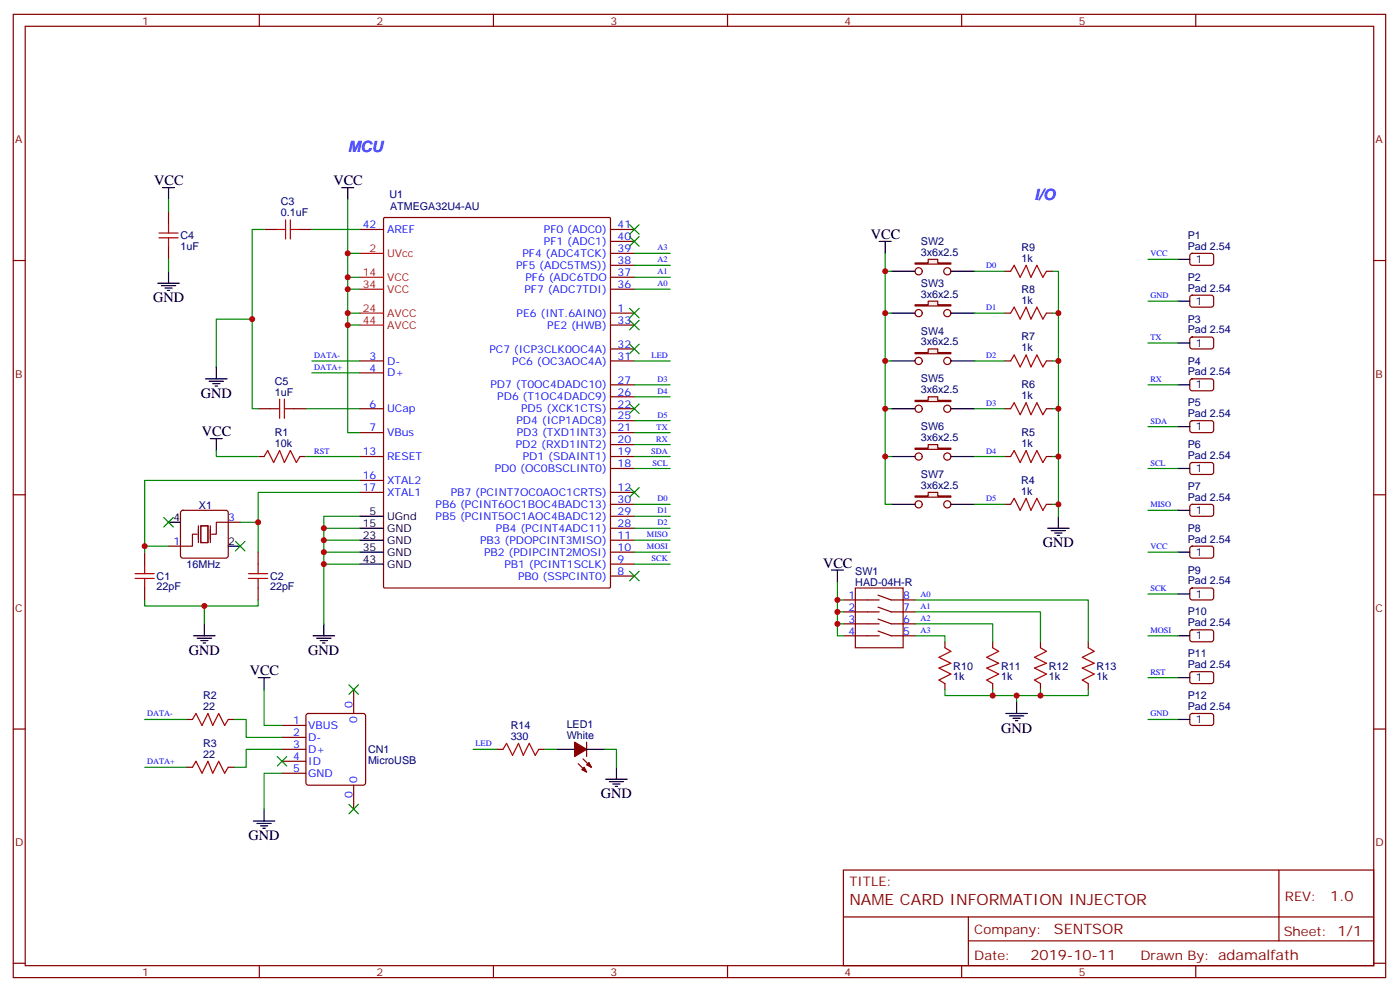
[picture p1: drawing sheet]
<svg xmlns="http://www.w3.org/2000/svg" width="413mm" height="293mm" viewBox="0 0 413 293" stroke-linecap="round" stroke-linejoin="round" font-family="sans-serif">
<g fill="none" stroke="#870000" stroke-width=".35">
<path d="M3.9 4.2h405.4v284.4h-405.4zM7.4 7.8h398.3v277.2h-398.3zM76.6 4.2v3.6M145.7 4.2v3.6M214.9 4.2v3.6M284 4.2v3.6M353.2 4.2v3.6M3.9 76.9h3.5M106.2 67.7h7.1M113.3 64.4l.3-.2h66.4l.3 .2v108.8l-.2 .3-66.5 .1-.3-.2zM180.3 67.7h7.1M180.3 78.3h7.1"/>
<path d="M180.3 74.8h7.1M180.3 71.3h7.1M405.7 76.9h3.6M180.3 85.4h7.1M180.3 81.8h7.1M180.3 92.4h7.1M180.3 96h7.1M106.2 110.1h7.1M106.2 106.5h7.1M180.3 106.5h7.1M180.3 113.6h7.1M180.3 117.1h7.1"/>
<path d="M180.3 103h7.1M106.2 127.7h7.1M106.2 120.7h7.1M106.2 134.8h7.1M180.3 127.7h7.1M180.3 120.7h7.1M180.3 134.8h7.1M180.3 124.2h7.1M180.3 131.2h7.1M180.3 138.3h7.1M3.9 146h3.5M106.2 141.8h7.1"/>
<path d="M106.2 145.3h7.1M180.3 145.3h7.1M180.3 148.9h7.1M180.3 152.4h7.1M180.3 155.9h7.1M180.3 159.5h7.1M405.7 146h3.6M180.3 163h7.1M180.3 166.5h7.1M180.3 170h7.1M249.1 177.1h10.6M252.6 173.6h14.1v17.6h-14.1z"/>
<path d="M259.3 175.7l3.9 1.4h7.1M259.3 179.2l3.9 1.4h7.1M249.1 180.6h10.6M249.1 184.1h10.6M249.1 187.7h10.6M259.3 182.7l3.9 1.4h7.1M259.3 186.3l3.9 1.4h7.1M3.9 215.2h3.5M83.3 214.1h7M83.3 217.7h7M90.6 210.8l.5-.2h16.2l.5 .2 .2 .5v19.8l-.2 .5-.5 .2h-16.2l-.5-.3-.3-.4v-19.8zM104.5 203.6v7"/>
<path d="M405.7 215.2h3.6M83.3 221.2h7M83.3 224.7h7M83.3 228.2h7M104.5 231.8v7M249.1 256.8h156.6v28.2h-156.6zM377.7 256.8v20.9M249.1 270.7h156.5M286 277.7h119.6M286 270.7v14.1M3.9 284.3h3.5M76.6 285v3.6"/>
<path d="M145.7 285v3.6M214.9 285v3.6M284 285v3.6M353.2 285v3.6M405.7 284.3h3.6"/>
</g>
<path d="M106.2 74.8h7.1M106.2 96h7.1M106.2 92.4h7.1M106.2 85.4h7.1M106.2 81.8h7.1" fill="none" stroke="#f00" stroke-width=".35"/>
<path d="M106.2 152.4h7.1M106.2 155.9h7.1M106.2 159.5h7.1M106.2 166.5h7.1M106.2 163h7.1" fill="none" stroke="#000" stroke-width=".35"/>
<path d="M270.3 77.6h3.8v-1h2.9v1h3.8v.4h-10.5z" fill="#f0f0f0" stroke="#870000" stroke-width=".35"/>
<g fill="none" stroke="#870000" stroke-width=".35">
<circle cx="271.3" cy="80.1" r="1.06"/>
<circle cx="279.8" cy="80.1" r="1.06"/>
</g>
<path d="M263.2 80.1h7.1M280.8 80.1h7.1" fill="none" stroke="#000" stroke-width=".35"/>
<path d="M270.3 90h3.8v-1.1h2.9v1.1h3.8v.3h-10.5z" fill="#f0f0f0" stroke="#870000" stroke-width=".35"/>
<g fill="none" stroke="#870000" stroke-width=".35">
<circle cx="271.3" cy="92.4" r="1.06"/>
<circle cx="279.8" cy="92.4" r="1.06"/>
</g>
<path d="M263.2 92.4h7.1M280.8 92.4h7.1" fill="none" stroke="#000" stroke-width=".35"/>
<path d="M270.3 104.1h3.8v-1.1h2.9v1.1h3.8v.3h-10.5z" fill="#f0f0f0" stroke="#870000" stroke-width=".35"/>
<g fill="none" stroke="#870000" stroke-width=".35">
<circle cx="271.3" cy="106.5" r="1.06"/>
<circle cx="279.8" cy="106.5" r="1.06"/>
</g>
<path d="M263.2 106.5h7.1M280.8 106.5h7.1" fill="none" stroke="#000" stroke-width=".35"/>
<path d="M270.3 118.2h3.8v-1.1h2.9v1.1h3.8v.3h-10.5z" fill="#f0f0f0" stroke="#870000" stroke-width=".35"/>
<g fill="none" stroke="#870000" stroke-width=".35">
<circle cx="271.3" cy="120.7" r="1.06"/>
<circle cx="279.8" cy="120.7" r="1.06"/>
</g>
<path d="M263.2 120.7h7.1M280.8 120.7h7.1" fill="none" stroke="#000" stroke-width=".35"/>
<path d="M270.3 132.3h3.8v-1.1h2.9v1.1h3.8v.3h-10.5z" fill="#f0f0f0" stroke="#870000" stroke-width=".35"/>
<g fill="none" stroke="#870000" stroke-width=".35">
<circle cx="271.3" cy="134.8" r="1.06"/>
<circle cx="279.8" cy="134.8" r="1.06"/>
</g>
<path d="M263.2 134.8h7.1M280.8 134.8h7.1" fill="none" stroke="#000" stroke-width=".35"/>
<path d="M270.3 146.4h3.8v-1.1h2.9v1.1h3.8v.4h-10.5z" fill="#f0f0f0" stroke="#870000" stroke-width=".35"/>
<g fill="none" stroke="#870000" stroke-width=".35">
<path d="M49.8 62.4v3.6M49.8 73v3.6M78 67.7h3.5M88.6 67.7h3.5M351.6 75l.5-.2h5.9l.5 .7-.1 2.4-.6 .4h-6l-.4-.7v-2.1zM296.7 92.4h1.8M296.7 80.1h1.8M309.1 92.4h1.7M309.1 80.1h1.7M351.6 87.3l.5-.2 5.9 .1 .5 .6-.1 2.4-.6 .5-6-.1-.4-.6v-2.2zM351.6 99.7l.5-.2h5.9l.5 .7-.1 2.4-.6 .4-6-.1-.4-.6v-2.1zM296.7 106.5h1.8"/>
<path d="M309.1 106.5h1.7M351.6 112l.5-.2 5.9 .1 .5 .6-.1 2.4-.6 .5-6-.1-.4-.6v-2.2zM76.2 120.7h3.6M76.2 134.8h1.8M86.8 120.7h3.5M88.6 134.8h1.7M296.7 120.7h1.8M296.7 134.8h1.8M309.1 120.7h1.7M309.1 134.8h1.7M351.6 124.4l.5-.2h5.9l.5 .7-.1 2.4-.6 .4-6-.1-.4-.6v-2.1zM351.6 136.7l.5-.2 5.9 .1 .5 .6-.1 2.4-.6 .5-6-.1-.4-.7v-2.1z"/>
<path d="M53.5 150.8l.5-.2h12.7l.5 .2 .2 .5v12.7l-.2 .5-.5 .2h-12.7l-.5-.2-.2-.5v-12.7zM67.4 154.2h3.5M296.7 148.9h1.8M309.1 148.9h1.7M351.6 149.1l.5-.2h5.9l.5 .7-.1 2.4-.6 .4-6-.1-.4-.6v-2.1zM42.7 163v3.5M42.7 173.6v3.5M49.8 161.2h3.5M76.2 163v3.5M76.2 173.6v3.5M351.6 161.4l.5-.2 5.9 .1 .5 .6-.1 2.4-.6 .4h-6l-.4-.7v-2.1zM351.6 173.8l.5-.2h5.9l.5 .7-.1 2.4-.6 .4-6-.1-.4-.6v-2.1z"/>
<path d="M279.1 189.4v1.8M293.2 189.4v1.8M307.3 189.4v1.8M321.4 189.4v1.8M351.6 186.1l.5-.2 5.9 .1 .5 .6-.1 2.4-.6 .4h-6l-.4-.7v-2.1zM351.6 198.5l.5-.2h5.9l.5 .7-.1 2.4-.6 .4-6-.1-.4-.6v-2.1zM55.1 212.4h1.7M67.4 212.4h1.8M173.2 219.1v4.2M279.1 201.8v1.8M293.2 201.8v1.8M307.3 201.8v1.8"/>
<path d="M321.4 201.8v1.8M351.6 210.8l.5-.2 5.9 .1 .5 .6-.1 2.4-.6 .4h-6l-.4-.7v-2.1zM55.1 226.5h1.7M67.4 226.5h1.8M146.8 221.2h1.8M159.1 221.2h1.8M170.8 225.4l2.4 2.5M172.2 224l2.5 2.5"/>
<circle cx="271.3" cy="148.9" r="1.06"/>
<circle cx="279.8" cy="148.9" r="1.06"/>
</g>
<g fill="none" stroke="#000" stroke-width=".35">
<path d="M48 55.4h3.5M49.8 55.4v3.5M100.9 55.4h3.6M102.7 55.4v3.5M259.7 71.3h3.5M261.4 71.3v3.5M347.9 76.6h3.5M46.6 83.6h6.4M47.7 84.3h4.2M48.7 85h2.1M49.4 85.7h.7M49.8 80.1v3.5"/>
<path d="M347.9 88.9h3.5M60.7 111.8h6.4M61.8 112.5h4.2M62.8 113.2h2.1M63.5 113.9h.7M63.9 108.3v3.5M347.9 101.2h3.5M347.9 113.6h3.5M62.1 129.5h3.6M63.9 129.5v3.5M347.9 125.9h3.5M347.9 138.3h3.5"/>
<path d="M49.8 154.2h3.5M263.2 148.9h7.1M280.8 148.9h7.1M309.4 155.9h6.4M310.5 156.6h4.2M311.5 157.3h2.2M312.2 158h.7M312.6 152.4v3.5M347.9 150.6h3.5M67.4 161.2h3.5M245.6 168.3h3.5M247.3 168.3v3.5"/>
<path d="M347.9 163h3.5M347.9 175.3h3.5M57.2 187.7h6.3M58.2 188.4h4.3M59.3 189.1h2.1M60 189.8h.7M60.4 184.1v3.6M92.5 187.7h6.3M93.5 188.4h4.3M94.6 189.1h2.1M95.3 189.8h.7M95.6 184.1v3.6"/>
<path d="M347.9 187.7h3.5M76.2 200h3.6M78 200v3.6M297.1 210.6h6.3M298.1 211.3h4.3M299.2 212h2.1M299.9 212.7h.7M300.2 207.1v3.5M347.9 200h3.5M347.9 212.4h3.5M78 238.8v3.6M164.4 221.2h5.3"/>
<path d="M173.2 221.2h5.3M178.9 230h6.3M180 230.7h4.2M181 231.4h2.1M181.7 232.1h.7M182.1 226.5v3.5M74.8 242.4h6.4M75.9 243.1h4.2M76.9 243.8h2.2M77.6 244.5h.8"/>
</g>
<path d="M58.2 157.7h-1.4v3.5h-3.5M58.6 155.2v5M59.3 155.2h2.1v5h-2.1zM62.1 155.2v5M67.4 154.2h-3.5v3.5h-1.4" fill="none" stroke="#870012" stroke-width=".35"/>
<g fill="none" stroke="#a10000" stroke-width=".35">
<path d="M47 70.2h5.6M47 68.8h5.6M49.8 66v2.8M49.8 70.2v2.8M81.5 67.7h2.8M84.3 64.9v5.7M85.8 64.9v5.7M85.8 67.7h2.8M298.5 92.4l1-1.7 1.8 3.5 1.8-3.5 1.4 3.5 1.7-3.5 1.8 3.5 1.1-1.8M298.5 80.1l1-1.8 1.8 3.5 1.8-3.5 1.4 3.5 1.7-3.5 1.8 3.5 1.1-1.7M82.6 117.8v5.7M84 117.8v5.7"/>
<path d="M298.5 106.5l1-1.7 1.8 3.5 1.8-3.5 1.4 3.5 1.7-3.5 1.8 3.5 1.1-1.8M78 134.8l1.1-1.8 1.7 3.5 1.8-3.5 1.4 3.5 1.8-3.5 1.7 3.5 1.1-1.7M79.8 120.7h2.8M84 120.7h2.8M298.5 134.8l1-1.8 1.8 3.5 1.8-3.5 1.4 3.5 1.7-3.5 1.8 3.5 1.1-1.7M298.5 120.7l1-1.8 1.8 3.5 1.8-3.5 1.4 3.5 1.7-3.5 1.8 3.5 1.1-1.7M298.5 148.9l1-1.8 1.8 3.5 1.8-3.5 1.4 3.5 1.7-3.5 1.8 3.5 1.1-1.7M39.9 170.7h5.6M39.9 169.3h5.6M42.7 166.5v2.8M42.7 170.7v2.9M73.4 170.7h5.7"/>
<path d="M73.4 169.3h5.7M76.2 166.5v2.8M76.2 170.7v2.9M279.1 191.2l1.7 1.1-3.5 1.7 3.5 1.8-3.5 1.4 3.5 1.8-3.5 1.7 1.8 1.1M293.2 191.2l1.8 1.1-3.6 1.7 3.6 1.8-3.6 1.4 3.6 1.8-3.6 1.7 1.8 1.1M307.3 191.2l1.8 1.1-3.6 1.7 3.6 1.8-3.6 1.4 3.6 1.8-3.6 1.7 1.8 1.1M321.4 191.2l1.8 1.1-3.5 1.7 3.5 1.8-3.5 1.4 3.5 1.8-3.5 1.7 1.7 1.1M56.8 212.4l1.1-1.8 1.8 3.5 1.7-3.5 1.4 3.5 1.8-3.5 1.8 3.5 1-1.7M56.8 226.5l1.1-1.8 1.8 3.5 1.7-3.5 1.4 3.5 1.8-3.5 1.8 3.5 1-1.7M148.6 221.2l1-1.8 1.8 3.6 1.7-3.6 1.5 3.6 1.7-3.6 1.8 3.6 1-1.8"/>
</g>
<g fill="#870000" stroke="#870000" stroke-width=".35">
<path d="M169.7 219.1l3.5 2.1-3.5 2.1z"/>
<path d="M173.2 225.8l.8-.7 .7 1.4z"/>
<path d="M172.5 226.5l.7 1.4-1.4-.7z"/>
</g>
<g fill="none" stroke="#008700" stroke-width=".35">
<path d="M49.8 58.9v3.5M102.7 58.9v68.8h3.5M49.8 76.6v3.5M78 67.7h-3.5v53h1.7M92.1 67.7h14.1M102.7 74.8h3.5M187.4 74.8h10.5M187.4 78.3h10.5M261.4 74.8v74.1h1.8M339.1 76.6h8.8M74.5 94.2h-10.6v14.1M102.7 96h3.5"/>
<path d="M102.7 92.4h3.5M102.7 85.4h3.5M102.7 81.8h3.5M187.4 85.4h10.5M187.4 81.8h10.5M261.4 92.4h1.8M261.4 80.1h1.8M287.9 92.4h8.8M287.9 80.1h8.8M310.8 80.1h1.8v72.3M310.8 92.4h1.8M339.1 88.9h8.8"/>
<path d="M92.1 106.5h14.1M92.1 110.1h14.1M187.4 106.5h10.5M187.4 117.1h10.5M187.4 113.6h10.5M261.4 106.5h1.8M287.9 106.5h8.8M310.8 106.5h1.8M339.1 113.6h8.8M339.1 101.2h8.8M63.9 133v1.8h12.3M90.3 120.7h15.9"/>
<path d="M90.3 134.8h15.9M187.4 138.3h10.5M187.4 134.8h10.5M187.4 131.2h10.5M187.4 127.7h10.5M187.4 124.2h10.5M261.4 120.7h1.8M261.4 134.8h1.8M287.9 120.7h8.8M287.9 134.8h8.8M310.8 120.7h1.8M310.8 134.8h1.8"/>
<path d="M339.1 138.3h8.8M339.1 125.9h8.8M70.9 154.2h5.3v8.8M95.6 155.9h10.6M95.6 159.5h10.6M106.2 152.4h-10.6v31.7M106.2 145.3h-30v8.9M106.2 141.8h-63.5v19.4M187.4 155.9h10.5M187.4 159.5h10.5M187.4 152.4h10.5M187.4 148.9h10.5"/>
<path d="M287.9 148.9h8.8M310.8 148.9h1.8M339.1 150.6h8.8M42.7 177.1v1.8h33.5v-1.8M49.8 161.2h-7.1v1.8M60.4 178.9v5.2M95.6 163h10.6M95.6 166.5h10.6M187.4 163h10.5M187.4 166.5h10.5M247.3 171.8v15.9h1.8M247.3 177.1h1.8"/>
<path d="M270.3 177.1h51.1v12.3M339.1 163h8.8M339.1 175.3h8.8M247.3 184.1h1.8M247.3 180.6h1.8M270.3 187.7h8.8v1.7M270.3 184.1h22.9v5.3M270.3 180.6h37v8.8M339.1 187.7h8.8M42.7 212.4h12.4M69.2 212.4h3.5v5.3h10.6M78 203.6v10.5h5.3"/>
<path d="M279.1 203.6v1.7h42.3v-1.7M293.2 203.6v1.7M300.2 205.3v1.8M307.3 203.6v1.7M339.1 212.4h8.8M339.1 200h8.8M42.7 226.5h12.4M83.3 228.2h-5.3v10.6M83.3 221.2h-10.6v5.3h-3.5M139.7 221.2h7.1M160.9 221.2h3.5M178.5 221.2h3.6v5.3"/>
</g>
<g fill="#c00">
<circle cx="102.7" cy="96" r=".88"/>
<circle cx="102.7" cy="92.4" r=".88"/>
<circle cx="102.7" cy="85.4" r=".88"/>
<circle cx="102.7" cy="81.8" r=".88"/>
<circle cx="102.7" cy="74.8" r=".88"/>
<circle cx="300.2" cy="205.3" r=".88"/>
<circle cx="293.2" cy="205.3" r=".88"/>
<circle cx="312.6" cy="148.9" r=".88"/>
<circle cx="312.6" cy="120.6" r=".88"/>
<circle cx="312.6" cy="92.4" r=".88"/>
<circle cx="95.6" cy="163" r=".88"/>
<circle cx="95.6" cy="155.9" r=".88"/>
<circle cx="42.7" cy="161.2" r=".88"/>
<circle cx="76.2" cy="154.2" r=".88"/>
<circle cx="60.4" cy="178.9" r=".88"/>
<circle cx="95.6" cy="159.5" r=".88"/>
<circle cx="95.6" cy="166.5" r=".88"/>
<circle cx="261.4" cy="134.8" r=".88"/>
<circle cx="261.4" cy="120.6" r=".88"/>
<circle cx="261.4" cy="106.5" r=".88"/>
<circle cx="261.4" cy="92.4" r=".88"/>
<circle cx="261.4" cy="80.1" r=".88"/>
<circle cx="312.6" cy="106.5" r=".88"/>
<circle cx="312.6" cy="134.8" r=".88"/>
<circle cx="247.3" cy="177.1" r=".88"/>
<circle cx="247.3" cy="180.6" r=".88"/>
<circle cx="247.3" cy="184.1" r=".88"/>
<circle cx="307.3" cy="205.3" r=".88"/>
<circle cx="74.5" cy="94.2" r=".88"/>
</g>
<g fill="#c00" stroke="#008700" stroke-width=".35">
<path d="M81.9 223.3l2.8 2.8zM84.7 223.3l-2.8 2.8z"/>
<path d="M103 202.1l2.9 2.9zM105.9 202.1l-2.9 2.9z"/>
<path d="M103 237.4l2.9 2.8zM103 240.2l2.9-2.8z"/>
<path d="M185.9 168.6l2.9 2.8zM188.8 168.6l-2.9 2.8z"/>
<path d="M185.9 143.9l2.9 2.9zM188.8 143.9l-2.9 2.9z"/>
<path d="M185.9 101.6l2.9 2.8zM188.8 101.6l-2.9 2.8z"/>
<path d="M185.9 94.5l2.9 2.9zM188.8 94.5l-2.9 2.9z"/>
<path d="M185.9 91l2.9 2.8zM188.8 91l-2.9 2.8z"/>
<path d="M185.9 69.8l2.9 2.9zM188.8 69.8l-2.9 2.9z"/>
<path d="M185.9 66.3l2.9 2.8zM188.8 66.3l-2.9 2.8z"/>
<path d="M69.5 159.8l2.9 2.8zM72.4 159.8l-2.9 2.8z"/>
<path d="M48.4 152.8l2.8 2.8zM51.2 152.8l-2.8 2.8z"/>
<path d="M185.9 119.2l2.9 2.9zM188.8 119.2l-2.9 2.9z"/>
</g>
<g font-size="4.6" fill="#00f">
<text x="102.7" y="44.8">MCU</text>
<text x="305.5" y="58.9">I/O</text>
</g>
<text font-size="4.6" fill="#800" x="250.9" y="267.1">NAME CARD INFORMATION INJECTOR</text>
<g font-size="4.2">
<text x="45.5" y="54.7">VCC</text>
<text x="98.5" y="54.7">VCC</text>
<text x="257.2" y="70.6">VCC</text>
<text x="45.2" y="89.3">GND</text>
<text x="59.3" y="117.5">GND</text>
<text x="59.7" y="128.8">VCC</text>
<text x="308" y="161.6">GND</text>
<text x="243.1" y="167.6">VCC</text>
<text x="55.8" y="193.3">GND</text>
<text x="91.1" y="193.3">GND</text>
<text x="73.8" y="199.3">VCC</text>
<text x="295.7" y="216.3">GND</text>
<text x="177.5" y="235.7">GND</text>
<text x="73.4" y="248">GND</text>
</g>
<g font-size="4.2" fill="#800">
<text x="392.9" y="266.1">1.0</text>
<text x="311.3" y="275.6">SENTSOR</text>
<text x="304.3" y="283.4">2019-10-11</text>
</g>
<g font-size="3.9" fill="#800">
<text x="250.9" y="261.4">TITLE:</text>
<text x="379.5" y="266.1">REV:</text>
<text x="287.8" y="275.6">Company:</text>
<text x="379.1" y="276.2">Sheet: 1/1</text>
<text x="287.8" y="283.3">Date:</text>
<text x="336.8" y="283.4">Drawn By: adamalfath</text>
</g>
<g font-size="3.2" fill="#800">
<text x="42" y="7.2">1</text>
<text x="111.2" y="7.2">2</text>
<text x="180.3" y="7.2">3</text>
<text x="249.4" y="7.2">4</text>
<text x="318.6" y="7.2">5</text>
<text x="4.4" y="42.3">A</text>
<text x="406.3" y="42.3">A</text>
<text x="4.4" y="111.5">B</text>
<text x="406.3" y="111.5">B</text>
<text x="4.4" y="180.6">C</text>
<text x="406.3" y="180.6">C</text>
<text x="4.4" y="249.8">D</text>
<text x="406.3" y="249.8">D</text>
<text x="42" y="288">1</text>
<text x="111.2" y="288">2</text>
<text x="180.3" y="288">3</text>
<text x="249.4" y="288">4</text>
<text x="318.6" y="288">5</text>
</g>
<g font-size="3.2" fill="#000080">
<text x="115" y="58.4">U1</text>
<text x="82.9" y="63.9">0.1uF</text>
<text x="83" y="60.6">C3</text>
<text x="115.2" y="61.9">ATMEGA32U4-AU</text>
<text x="53.3" y="70.6">C4</text>
<text x="350.8" y="70.6">P1</text>
<text x="53.3" y="73.7">1uF</text>
<text x="272" y="75.5">3x6x2.5</text>
<text x="272" y="72.3">SW2</text>
<text x="301.7" y="77.3">1k</text>
<text x="301.7" y="74">R9</text>
<text x="350.8" y="73.7">Pad 2.54</text>
<text x="350.8" y="82.9">P2</text>
<text x="272" y="87.8">3x6x2.5</text>
<text x="272" y="84.7">SW3</text>
<text x="301.7" y="89.6">1k</text>
<text x="301.7" y="86.4">R8</text>
<text x="350.8" y="86.1">Pad 2.54</text>
<text x="350.8" y="95.2">P3</text>
<text x="272" y="102">3x6x2.5</text>
<text x="272" y="98.8">SW4</text>
<text x="301.7" y="100.5">R7</text>
<text x="350.8" y="98.4">Pad 2.54</text>
<text x="301.7" y="103.7">1k</text>
<text x="350.8" y="107.6">P4</text>
<text x="81.2" y="113.5">C5</text>
<text x="272" y="112.9">SW5</text>
<text x="350.8" y="110.8">Pad 2.54</text>
<text x="81.2" y="116.8">1uF</text>
<text x="272" y="116.1">3x6x2.5</text>
<text x="301.7" y="117.8">1k</text>
<text x="301.7" y="114.6">R6</text>
<text x="350.8" y="119.9">P5</text>
<text x="350.8" y="123.1">Pad 2.54</text>
<text x="81.2" y="131.9">10k</text>
<text x="81.2" y="128.8">R1</text>
<text x="272" y="130.2">3x6x2.5</text>
<text x="272" y="127">SW6</text>
<text x="301.7" y="131.9">1k</text>
<text x="301.7" y="128.7">R5</text>
<text x="350.8" y="135.5">Pad 2.54</text>
<text x="350.8" y="132.3">P6</text>
<text x="272" y="141.1">SW7</text>
<text x="301.6" y="142.8">R4</text>
<text x="272" y="144.3">3x6x2.5</text>
<text x="301.6" y="146">1k</text>
<text x="350.8" y="147.8">Pad 2.54</text>
<text x="350.8" y="144.6">P7</text>
<text x="58.8" y="150.1">X1</text>
<text x="350.8" y="160.2">Pad 2.54</text>
<text x="350.8" y="157">P8</text>
<text x="55.1" y="167.7">16MHz</text>
<text x="46.2" y="171.1">C1</text>
<text x="79.8" y="171.1">C2</text>
<text x="252.6" y="172.9">HAD-04H-R</text>
<text x="252.6" y="169.8">SW1</text>
<text x="350.8" y="172.5">Pad 2.54</text>
<text x="350.8" y="169.3">P9</text>
<text x="46.2" y="174.3">22pF</text>
<text x="79.8" y="174.3">22pF</text>
<text x="350.8" y="184.9">Pad 2.54</text>
<text x="350.8" y="181.7">P10</text>
<text x="281.6" y="197.6">R10</text>
<text x="295.7" y="197.6">R11</text>
<text x="309.8" y="197.6">R12</text>
<text x="323.9" y="197.6">R13</text>
<text x="350.8" y="197.2">Pad 2.54</text>
<text x="350.8" y="194">P11</text>
<text x="281.6" y="200.8">1k</text>
<text x="295.7" y="200.8">1k</text>
<text x="309.8" y="200.8">1k</text>
<text x="323.9" y="200.8">1k</text>
<text x="60" y="209.6">22</text>
<text x="60" y="206.4">R2</text>
<text x="350.8" y="209.6">Pad 2.54</text>
<text x="350.8" y="206.4">P12</text>
<text x="150.8" y="215.2">R14</text>
<text x="167.4" y="214.8">LED1</text>
<text x="60" y="220.5">R3</text>
<text x="150.8" y="218.4">330</text>
<text x="167.4" y="218">White</text>
<text x="60" y="223.7">22</text>
<text x="108.7" y="225.4">MicroUSB</text>
<text x="108.7" y="222.3">CN1</text>
</g>
<g font-size="3.2" fill="#00f">
<text x="107.1" y="67.4">42</text>
<text x="114.3" y="68.8">AREF</text>
<text x="160.7" y="68.8">PF0 (ADC0)</text>
<text x="182.4" y="70.9">40</text>
<text x="182.4" y="67.4">41</text>
<text x="154.3" y="75.8">PF4 (ADC4TCK)</text>
<text x="160.7" y="72.3">PF1 (ADC1)</text>
<text x="182.4" y="78">38</text>
<text x="182.4" y="74.4">39</text>
<text x="152.4" y="79.4">PF5 (ADC5TMS))</text>
<text x="155.2" y="82.9">PF6 (ADC6TDO</text>
<text x="182.4" y="81.5">37</text>
<text x="154.9" y="86.4">PF7 (ADC7TDI)</text>
<text x="182.4" y="85">36</text>
<text x="152.6" y="93.5">PE6 (INT.6AIN0)</text>
<text x="182.4" y="92.1">1</text>
<text x="182.4" y="95.6">33</text>
<text x="161.6" y="97">PE2 (HWB)</text>
<text x="109.1" y="106.2">3</text>
<text x="114.3" y="107.6">D-</text>
<text x="144.5" y="104.1">PC7 (ICP3CLK0OC4A)</text>
<text x="151.3" y="107.6">PC6 (OC3AOC4A)</text>
<text x="182.4" y="102.7">32</text>
<text x="182.4" y="106.2">31</text>
<text x="109.1" y="109.7">4</text>
<text x="114.3" y="111.1">D+</text>
<text x="182.4" y="113.2">27</text>
<text x="144.9" y="114.7">PD7 (T0OC4DADC10)</text>
<text x="146.9" y="118.2">PD6 (T1OC4DADC9)</text>
<text x="182.4" y="116.8">26</text>
<text x="109.1" y="120.3">6</text>
<text x="114.3" y="121.7">UCap</text>
<text x="152.5" y="125.2">PD4 (ICP1ADC8)</text>
<text x="153.9" y="121.7">PD5 (XCK1CTS)</text>
<text x="182.4" y="120.3">22</text>
<text x="182.4" y="123.8">25</text>
<text x="109.1" y="127.4">7</text>
<text x="114.3" y="128.8">VBus</text>
<text x="152.6" y="128.8">PD3 (TXD1INT3)</text>
<text x="182.4" y="127.4">21</text>
<text x="182.4" y="130.9">20</text>
<text x="107.1" y="134.4">13</text>
<text x="114.3" y="135.8">RESET</text>
<text x="152.4" y="132.3">PD2 (RXD1INT2)</text>
<text x="154.4" y="135.8">PD1 (SDAINT1)</text>
<text x="182.4" y="134.4">19</text>
<text x="182.4" y="137.9">18</text>
<text x="107.1" y="141.5">16</text>
<text x="114.3" y="142.9">XTAL2</text>
<text x="146.1" y="139.3">PD0 (OC0BSCLINT0)</text>
<text x="107.1" y="145">17</text>
<text x="114.3" y="146.4">XTAL1</text>
<text x="128.7" y="149.9">PB6 (PCINT6OC1BOC4BADC13)</text>
<text x="133.2" y="146.4">PB7 (PCINT7OC0AOC1CRTS)</text>
<text x="182.4" y="148.5">30</text>
<text x="182.4" y="145">12</text>
<text x="67.4" y="153.8">3</text>
<text x="128.7" y="153.5">PB5 (PCINT5OC1AOC4BADC12)</text>
<text x="182.4" y="152">29</text>
<text x="182.4" y="155.6">28</text>
<text x="51.3" y="160.9">1</text>
<text x="141.8" y="160.5">PB3 (PDOPCINT3MISO)</text>
<text x="146.5" y="157">PB4 (PCINT4ADC11)</text>
<text x="182.4" y="159.1">11</text>
<text x="143" y="164">PB2 (PDIPCINT2MOSI)</text>
<text x="149" y="167.6">PB1 (PCINT1SCLK)</text>
<text x="182.4" y="162.6">10</text>
<text x="182.4" y="166.2">9</text>
<text x="153" y="171.1">PB0 (SSPCINT0)</text>
<text x="182.4" y="169.7">8</text>
<text x="250.6" y="176.7">1</text>
<text x="266.7" y="176.7">8</text>
<text x="250.6" y="180.3">2</text>
<text x="250.6" y="183.8">3</text>
<text x="266.7" y="183.8">6</text>
<text x="266.7" y="180.3">7</text>
<text x="250.6" y="187.3">4</text>
<text x="266.7" y="187.3">5</text>
<text x="104.1" y="208.8" transform="rotate(-90 104.1 208.8)">0</text>
<text x="86.6" y="213.8">1</text>
<text x="91.1" y="215.2">VBUS</text>
<text x="105.5" y="213.3" transform="rotate(-90 105.5 213.3)">0</text>
<text x="86.6" y="217.3">2</text>
<text x="86.6" y="220.8">3</text>
<text x="91.1" y="218.7">D-</text>
<text x="86.6" y="224.4">4</text>
<text x="86.6" y="227.9">5</text>
<text x="91.1" y="222.3">D+</text>
<text x="91.1" y="225.8">ID</text>
<text x="91.1" y="229.3">GND</text>
<text x="105.5" y="231.1" transform="rotate(-90 105.5 231.1)">0</text>
<text x="104.1" y="235.6" transform="rotate(-90 104.1 235.6)">0</text>
</g>
<g font-size="3.2" fill="#f00">
<text x="109.1" y="74.4">2</text>
<text x="114.3" y="75.8">UVcc</text>
<text x="107.1" y="81.5">14</text>
<text x="114.3" y="82.9">VCC</text>
<text x="107.1" y="85">34</text>
<text x="114.3" y="86.4">VCC</text>
<text x="107.1" y="95.6">44</text>
<text x="107.1" y="92.1">24</text>
<text x="114.3" y="93.5">AVCC</text>
<text x="114.3" y="97">AVCC</text>
</g>
<g font-size="3.2">
<text x="353.2" y="77.6">1</text>
<text x="353.2" y="90">1</text>
<text x="353.2" y="102.3">1</text>
<text x="353.2" y="114.7">1</text>
<text x="353.2" y="127">1</text>
<text x="353.2" y="139.3">1</text>
<text x="51.3" y="153.8">4</text>
<text x="107.1" y="155.6">15</text>
<text x="109.1" y="152">5</text>
<text x="114.3" y="153.5">UGnd</text>
<text x="353.2" y="151.7">1</text>
<text x="67.4" y="160.9">2</text>
<text x="107.1" y="159.1">23</text>
<text x="114.3" y="157">GND</text>
<text x="114.3" y="160.5">GND</text>
<text x="107.1" y="166.2">43</text>
<text x="107.1" y="162.6">35</text>
<text x="114.3" y="167.6">GND</text>
<text x="114.3" y="164">GND</text>
<text x="353.2" y="164">1</text>
<text x="353.2" y="176.4">1</text>
<text x="353.2" y="188.7">1</text>
<text x="353.2" y="201.1">1</text>
<text x="353.2" y="213.4">1</text>
</g>
<g font-size="2.5" fill="#00f">
<text x="194.2" y="73.9">A3</text>
<text x="194.2" y="77.4">A2</text>
<text x="339.8" y="75.7">VCC</text>
<text x="194.2" y="81">A1</text>
<text x="291.2" y="79.2">D0</text>
<text x="194.2" y="84.5">A0</text>
<text x="339.8" y="88">GND</text>
<text x="291.2" y="91.5">D1</text>
<text x="339.8" y="100.4">TX</text>
<text x="92.8" y="105.7">DATA-</text>
<text x="192.4" y="105.7">LED</text>
<text x="291.2" y="105.7">D2</text>
<text x="92.8" y="109.2">DATA+</text>
<text x="194.2" y="112.7">D3</text>
<text x="339.8" y="112.7">RX</text>
<text x="194.2" y="116.2">D4</text>
<text x="291.2" y="119.8">D3</text>
<text x="194.2" y="123.3">D5</text>
<text x="339.8" y="125.1">SDA</text>
<text x="193.8" y="130.4">RX</text>
<text x="193.9" y="126.8">TX</text>
<text x="92.8" y="133.9">RST</text>
<text x="192.3" y="133.9">SDA</text>
<text x="192.7" y="137.4">SCL</text>
<text x="291.2" y="133.9">D4</text>
<text x="339.8" y="137.4">SCL</text>
<text x="194.2" y="148">D0</text>
<text x="291.2" y="148">D5</text>
<text x="339.8" y="149.8">MISO</text>
<text x="194.2" y="151.5">D1</text>
<text x="194.2" y="155">D2</text>
<text x="191.1" y="158.6">MISO</text>
<text x="191.1" y="162.1">MOSI</text>
<text x="192.5" y="165.6">SCK</text>
<text x="339.8" y="162.1">VCC</text>
<text x="271.8" y="176.2">A0</text>
<text x="271.8" y="179.7">A1</text>
<text x="339.8" y="174.4">SCK</text>
<text x="271.8" y="183.3">A2</text>
<text x="271.8" y="186.8">A3</text>
<text x="339.8" y="186.8">MOSI</text>
<text x="339.8" y="199.1">RST</text>
<text x="43.4" y="211.5">DATA-</text>
<text x="339.8" y="211.5">GND</text>
<text x="140.4" y="220.3">LED</text>
<text x="43.4" y="225.6">DATA+</text>
</g>
</svg>
